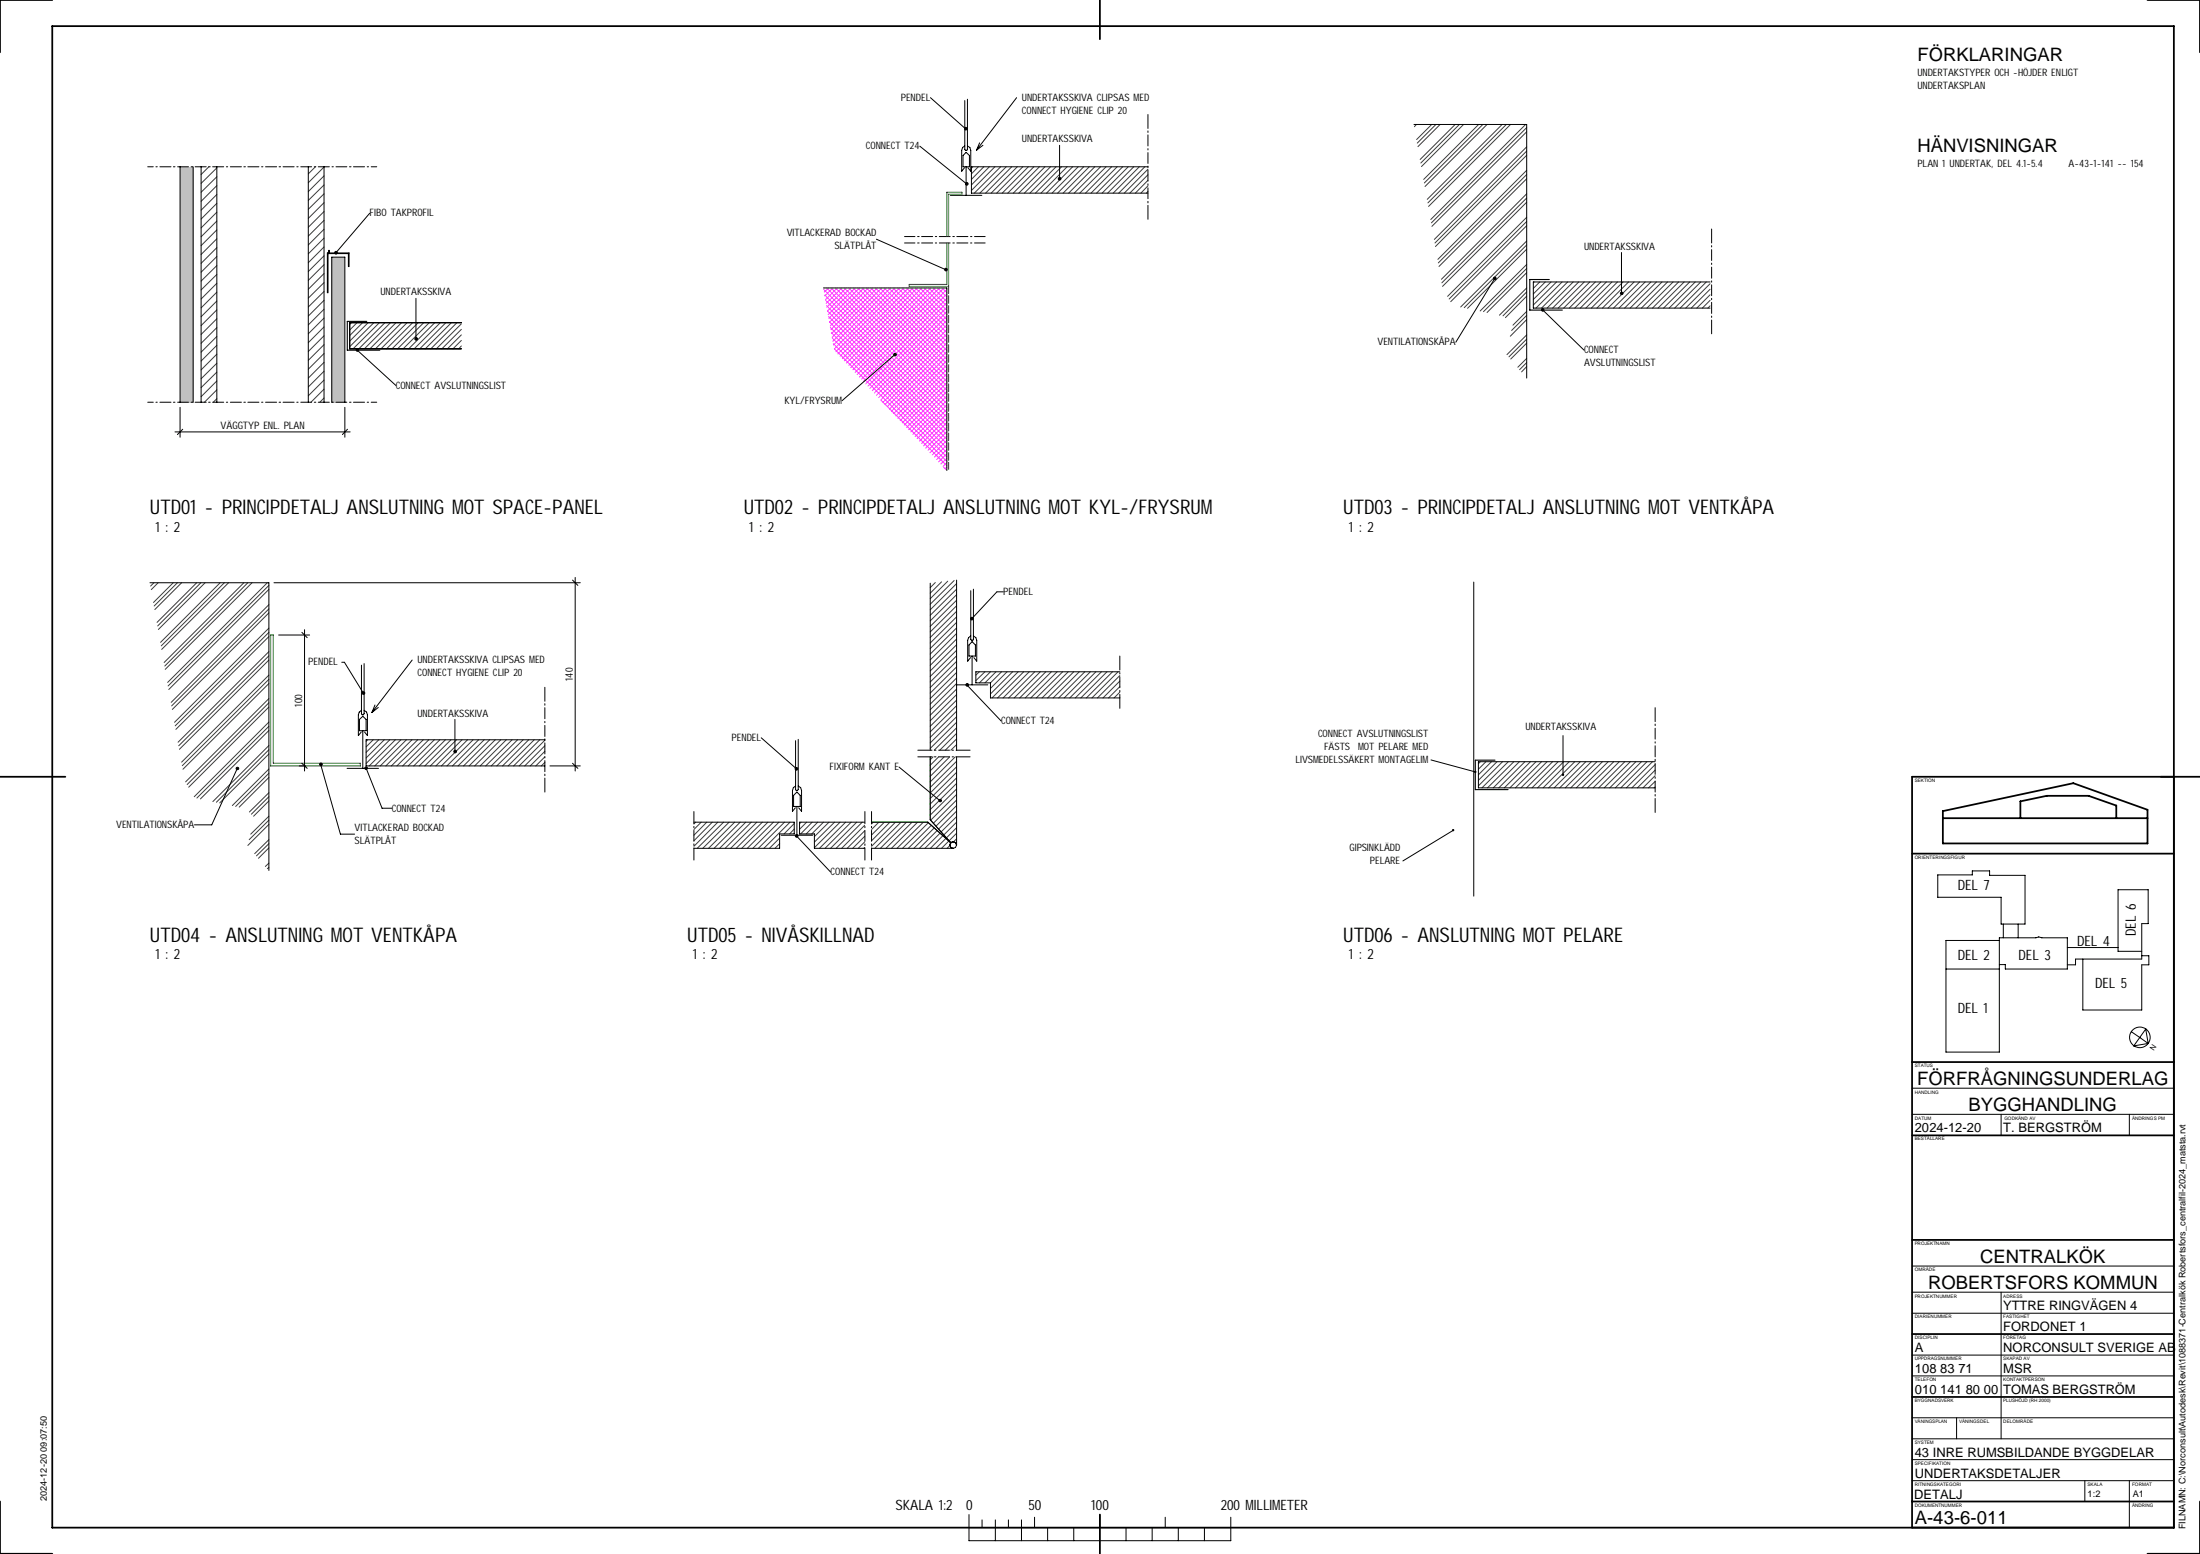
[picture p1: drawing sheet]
<svg xmlns="http://www.w3.org/2000/svg" width="841mm" height="594mm" viewBox="0 0 841 594" stroke-linecap="round" stroke-linejoin="round" font-family="sans-serif">
<g fill="#c0c0c0">
<path d="M68.8 63.8h5v90h-5z"/>
<path d="M126.8 98.3h5v55.5h-5z"/>
</g>
<g fill="none" stroke="#3b3b3b" stroke-width=".38">
<path d="M79.8 63.8l-2.9 2.9M82.9 64.2l-6 5.9M82.9 67.6l-6 5.9M82.9 71l-6 6M82.9 74.3l-6 6M82.9 77.7l-6 6M120.6 63.8l-2.7 2.7M123.9 67.2l-6 6M123.9 77.5l-6 6M123.9 63.8l-6 6M123.9 70.7l-6 5.9M123.9 74.1l-6 5.9"/>
<path d="M82.9 81.1l-6 6M82.9 84.5l-6 6M82.9 87.9l-6 6M82.9 91.3l-6 6M82.9 94.7l-6 6M82.9 98l-6 6.1M123.9 80.9l-6 6M123.9 84.2l-6 6.1M123.9 87.6l-6 6M123.9 91l-6 6M123.9 94.4l-6 6M123.9 97.8l-6 6"/>
<path d="M82.9 101.5l-6 5.9M82.9 104.9l-6 5.9M82.9 108.3l-6 6M82.9 111.7l-6 6M82.9 115.1l-6 6M82.9 118.4l-6 6.1M123.9 101.2l-6 6M123.9 104.6l-6 6M123.9 108l-6 6M123.9 111.4l-6 5.9M123.9 114.8l-6 6M123.9 118.2l-6 6"/>
<path d="M82.9 121.8l-6 6M82.9 125.2l-6 6M82.9 128.6l-6 6M82.9 132l-6 6M82.9 135.4l-6 6M82.9 138.9l-6 5.9M123.9 121.6l-6 6M123.9 125l-6 6M123.9 128.4l-6 6M123.9 131.7l-6 6.1M123.9 135.1l-6 6M123.9 138.5l-6 6"/>
<path d="M134.4 123.4l-.7 .6M136.5 123.4l-2.8 2.8M138.6 123.4l-4.9 4.9M140.7 123.4l-7 7M142.9 123.4l-9.2 9.1M145 123.4l-10 9.9M147.2 123.4l-10 9.9M149.3 123.4l-10 9.9M151.4 123.4l-10 9.9M153.5 123.4l-10 9.9M155.6 123.4l-10 9.9M157.7 123.4l-10 9.9"/>
<path d="M159.9 123.4l-10 9.9M162 123.4l-10 9.9M164.1 123.4l-10 9.9M166.2 123.4l-10 9.9M168.3 123.4l-10 9.9M170.4 123.4l-10 9.9M172.6 123.4l-10 9.9M174.7 123.4l-10 9.9M176.4 123.8l-9.6 9.5M176.4 125.9l-7.5 7.4M176.4 128l-5.4 5.3M176.4 130.1l-3.3 3.2"/>
<path d="M176.4 132.2l-1.1 1.1M82.9 142.2l-6 6M82.9 145.6l-6 6M82.9 149l-4.8 4.8M82.9 152.4l-1.4 1.4M123.9 148.8l-5 5M123.9 141.9l-6 6M123.9 145.3l-6 6M123.9 152.1l-1.6 1.7"/>
</g>
<path d="M140.2 122.9h-7.4v11h12.4" fill="none" stroke="#000" stroke-width=".42"/>
<g fill="none" stroke="#000" stroke-width=".38">
<path d="M56.5 63.8h2.1M59.6 63.8h.5M61.1 63.8h4.3M66.3 63.8h.6M67.9 63.8h4.2M68.8 63.8v90M73.1 63.8h.5M73.8 63.8v90M74.6 63.8h4.2M76.9 63.8v90M79.8 63.8h.5M81.3 63.8h4.2"/>
<path d="M82.9 63.8v90M86.5 63.8h.5M88.1 63.8h4.2M93.2 63.8h.6M94.7 63.8h4.3M100 63.8h.5M101.5 63.8h4.2M106.7 63.8h.6M108.2 63.8h4.2M113.5 63.8h.5M115 63.8h4.1M117.9 63.8v90"/>
<path d="M120.1 63.8h.6M121.7 63.8h4.2M123.9 63.8v90M126.9 63.8h.5M128.4 63.8h4.2M133.6 63.8h.6M135.1 63.8h4.3M140.4 63.8h.5M141.9 63.8h2.1M125.6 95.7v1h-.5v15.2M125.9 95.7v1h7.5v5.2M133.2 101.9v-5h-7.8v15"/>
<path d="M176.4 123.4h-42.7v10h42.7M56.5 153.8h2.1M59.6 153.8h.5M61.1 153.8h4.3M66.3 153.8h.6M67.9 153.8h4.2M73.1 153.8h.5M74.6 153.8h4.2M79.8 153.8h.5M81.3 153.8h4.2M86.5 153.8h.5M88.1 153.8h4.2"/>
<path d="M93.2 153.8h.6M94.7 153.8h4.3M100 153.8h.5M101.5 153.8h4.2M106.7 153.8h.6M108.2 153.8h4.2M113.5 153.8h.5M115 153.8h4.1M120.1 153.8h.6M121.7 153.8h4.2M126.8 153.8v-55.5h5v55.5M126.9 153.8h.5"/>
<path d="M128.4 153.8h4.2M133.6 153.8h.6M135.1 153.8h4.3M140.4 153.8h.5M141.9 153.8h2.1"/>
</g>
<path d="M314.9 110.1h47.1v69.6h-47.1z" fill="#fff"/>
<g fill="none" stroke="#ff3bff" stroke-width=".38">
<path d="M314.9 110.7l47 46.9M315 110.1l-.2 .1M315.3 112.8l46.6 46.6M315.6 114.8l46.3 46.3M316 116.8l45.9 46M316 110.1l45.9 45.9M316.4 119l45.5 45.5M316.7 110.1l-1.7 1.6M317.7 110.1l44.2 44.2M318.4 110.1l-3.1 3M319.4 110.1l42.5 42.5M320.1 110.1l-4.5 4.5"/>
<path d="M321.1 110.1l40.8 40.8M321.8 110.1l-6 5.9M322.7 110.1l39.2 39.1M323.5 110.1l-7.4 7.3M324.4 110.1l37.5 37.4M325.2 110.1l-8.9 8.8M326.1 110.1l35.8 35.7M326.9 110.1l-10.3 10.2M327.8 110.1l34.1 34M328.6 110.1l-11.8 11.7M329.5 110.1l32.4 32.3M330.3 110.1l-13.2 13.1"/>
<path d="M331.2 110.1l30.7 30.6M332 110.1l-14.7 14.5M332.9 110.1l29 28.9M333.7 110.1l-16.1 16M334.6 110.1l27.3 27.2M335.4 110.1l-17.6 17.4M336.3 110.1l25.6 25.5M337.1 110.1l-19 18.8M338 110.1l23.9 23.8M338.8 110.1l-20.5 20.4M339.7 110.1l22.2 22.1M340.4 110.1l-21.8 21.8"/>
<path d="M341.4 110.1l20.5 20.5M342.1 110.1l-23.2 23.2 43 43.1M343.2 110.1l18.7 18.8M343.8 110.1l-24.3 24.4M344.8 110.1l17.1 17.1M345.5 110.1l-25.2 25.2M346.5 110.1l15.4 15.4M347.3 110.1l-26.2 26M348.2 110.1l13.7 13.7M349 110.1l-27 27M349.9 110.1l12 12M350.7 110.1l-28 27.8"/>
<path d="M351.6 110.1l10.3 10.2M352.4 110.1l-28.8 28.7M353.3 110.1l8.6 8.5M354.1 110.1l-29.7 29.6M355 110.1l6.9 6.8M355.8 110.1l-30.6 30.4M356.7 110.1l5.2 5.1M357.5 110.1l-31.4 31.3M358.4 110.1l3.5 3.4M359.2 110.1l-32.3 32.2M360.1 110.1l1.8 1.7M360.8 110.1l-33.1 33.1"/>
<path d="M361.8 110.1l.1 .1M361.9 110.7l-33.4 33.4M361.9 112.4l-32.5 32.5M361.9 114l-31.8 31.8M361.9 115.7l-30.9 31M361.9 117.4l-30.1 30.2M361.9 119.1l-29.3 29.3M316.7 121l45.2 45.2M317.1 123l44.8 44.9M317.4 125.1l44.5 44.5M317.8 127.2l44.1 44.1M318.2 129.2l43.7 43.8"/>
<path d="M318.5 131.3l43.4 43.4M361.9 120.8l-28.5 28.6M361.9 122.5l-27.6 27.7M361.9 124.2l-26.9 26.9M361.9 126l-26 26M361.9 127.7l-25.2 25.1M361.9 129.4l-24.3 24.4M361.9 131.1l-23.6 23.5M361.9 132.8l-22.7 22.6M361.9 134.5l-21.9 21.9M361.9 136.1l-21.1 21.1M361.9 137.8l-20.3 20.3"/>
<path d="M361.9 139.5l-19.4 19.5M336.8 153l25.1 25.1M361.9 141.2l-18.7 18.7M361.9 142.9l-17.8 17.9M361.9 144.6l-17 17M361.9 146.3l-16.2 16.2M361.9 148l-15.4 15.4M361.9 149.7l-14.5 14.6M361.9 151.4l-13.8 13.7M361.9 153.1l-12.9 12.9M361.9 154.8l-12.1 12.1M361.9 156.5l-11.3 11.2"/>
<path d="M361.9 158.2l-10.4 10.5M361.9 159.9l-9.6 9.6M360.8 178.6l1.1 1.1M361.9 161.5l-8.8 8.9M361.9 163.3l-8 8M361.9 165l-7.1 7.1M361.9 166.7l-6.4 6.4M361.9 168.4l-5.5 5.5M361.9 170.1l-4.7 4.7M361.9 171.8l-3.8 3.9M361.9 173.5l-3.1 3M361.9 175.2l-2.2 2.2"/>
<path d="M361.9 176.9l-1.4 1.4M361.9 178.6l-.6 .6"/>
</g>
<g fill="none" stroke="#3b3b3b" stroke-width=".38">
<path d="M371.9 63.8l-.6 .5M374 63.8l-2.7 2.7M376.1 63.8l-4.8 4.8M378.2 63.8l-6.9 6.9M380.3 63.8l-9 9M382.5 63.8l-10.1 10M384.6 63.8l-10 10M386.8 63.8l-10 10M388.9 63.8l-10 10M391 63.8l-10 10M393.1 63.8l-10 10M395.2 63.8l-10 10"/>
<path d="M397.3 63.8l-9.9 10M399.5 63.8l-10 10M401.6 63.8l-10 10M403.7 63.8l-10 10M405.8 63.8l-10 10M407.9 63.8l-10 10M410 63.8l-9.9 10M412.2 63.8l-10 10M414.3 63.8l-10 10M416.4 63.8l-10 10M418.5 63.8l-10 10M420.7 63.8l-10.1 10"/>
<path d="M422.8 63.8l-10 10M424.9 63.8l-9.9 10M427.1 63.8l-10 10M429.2 63.8l-10 10M431.3 63.8l-10 10M433.4 63.8l-10 10M435.5 63.8l-10 10M437.6 63.8l-9.9 10M438.8 64.7l-9 9.1M438.8 66.8l-6.9 7M438.8 68.9l-4.8 4.9M438.8 71l-2.7 2.8"/>
<path d="M438.8 73.2l-.6 .6M357.5 222.7l-1.9 1.9M359.9 222.4l-4.3 4.3M362.3 222.2l-6.7 6.7M364.7 221.9l-9.1 9.1M365.7 223.1l-10.1 10M365.7 225.2l-10.1 10M365.7 227.3l-10.1 10M365.7 229.4l-10.1 10M365.7 231.6l-10.1 10M365.7 233.7l-10.1 10M365.7 235.8l-10.1 10"/>
<path d="M365.7 237.9l-10.1 10M365.7 242.1l-10.1 10.1M365.7 244.3l-10.1 10M365.7 240l-10.1 10M365.7 246.5l-10.1 10M365.7 248.6l-10.1 10M365.7 250.7l-10.1 10M365.7 252.8l-10.1 10M365.7 254.9l-10.1 10M365.7 257l-10.1 10M365.7 259.2l-10.1 10M374.4 256.8l-1.4 1.3"/>
<path d="M376.5 256.8l-3.5 3.4M378.6 256.8l-4.2 4.2M380.7 256.8l-4.2 4.2M382.9 256.8l-4.3 4.2M385 256.8l-6.4 6.3M387.1 256.8l-8.5 8.5M389.2 256.8l-10 10M391.3 256.8l-10 10M393.4 256.8l-9.9 10M395.6 256.8l-10 10M397.7 256.8l-10 10M399.8 256.8l-10 10"/>
<path d="M401.9 256.8l-10 10M404.1 256.8l-10.1 10M406.2 256.8l-10 10M408.3 256.8l-9.9 10M410.5 256.8l-10 10M412.6 256.8l-10 10M414.7 256.8l-10 10M416.8 256.8l-10 10M418.9 256.8l-10 10M421 256.8l-9.9 10M423.2 256.8l-10 10M425.3 256.8l-10 10"/>
<path d="M427.4 256.8l-10 10M428.1 258.2l-8.6 8.6M365.7 278.2l-8.6 8.6M365.7 261.3l-10.1 10M365.7 263.4l-10.1 10M365.7 265.5l-10.1 10M365.7 267.6l-10.1 10M365.7 269.7l-10.1 10M365.7 271.9l-10.1 10M365.7 274l-10.1 10M365.7 276.1l-10.1 10M428.1 260.4l-6.5 6.4"/>
<path d="M428.1 262.5l-4.3 4.3M428.1 264.6l-2.2 2.2M428.1 266.7l-.1 .1M356.7 289.3l-1.1 1.1M358.8 289.3l-3.2 3.2M360.9 289.3l-5.3 5.3M363.1 289.3l-7.5 7.5M365.2 289.3l-9.6 9.6M365.6 286.8h.1M365.7 280.3l-6.5 6.5M365.7 282.4l-4.3 4.4M365.7 291l-10.1 10"/>
<path d="M365.7 293.1l-10.1 10M365.7 295.2l-10.1 10M365.7 297.3l-10.1 10M365.7 299.5l-10.1 10M365.7 284.6l-2.2 2.2M265.9 314.3l-.6 .7M268.1 314.3l-2.8 2.8M270.2 314.3l-4.9 5M272.3 314.3l-7 7.1M274.4 314.3l-9.1 9.2M276.6 314.3l-10.1 10M278.7 314.3l-10.1 10"/>
<path d="M280.8 314.3l-10 10M283 314.3l-10 10M285.1 314.3l-10 10M287.2 314.3l-10 10M289.3 314.3l-10 10M291.4 314.3l-10 10M293.5 314.3l-10 10M295.7 314.3l-10 10M297.8 314.3l-10 10M299.9 314.3l-10 10M302 314.3l-10 10M303.6 314.8l-3.9 4"/>
<path d="M303.6 316.9l-1.8 1.9M306.2 314.3l-.6 .6M308.4 314.3l-2.8 2.7M310.5 314.3l-4.4 4.5M312.6 314.3l-4.4 4.5M314.8 314.3l-4.5 4.5M316.9 314.3l-5.6 5.5M319 314.3l-7.7 7.6M321.1 314.3l-9.8 9.7M323.3 314.3l-10 10M325.4 314.3l-10 10M327.5 314.3l-10 10"/>
<path d="M329.6 314.3l-10 10M330.5 315.5l-8.8 8.8M330.5 319.7l-4.5 4.6M330.5 317.6l-6.7 6.7M333.8 314.3l-.6 .7M336 314.3l-2.8 2.8M338.1 314.3l-4.9 4.9M340.2 314.3l-7 7.1M342.3 314.3l-9.1 9.2M344.4 314.3l-10 10M346.5 314.3l-10 10M348.7 314.3l-10 10"/>
<path d="M350.8 314.3l-10 10M353 314.3l-10.1 10M354.9 314.5l-9.9 9.8M356 315.5l-8.8 8.8M357.1 316.5l-7.8 7.8M358.2 317.5l-6.7 6.8M359.3 318.5l-5.7 5.8M360.4 319.4l-4.7 4.9M365.7 307.9l-7.9 7.9M365.7 310l-6.9 6.9M365.7 314.3l-4.9 4.9M365.7 316.4l-3.9 3.9"/>
<path d="M365.7 305.8l-8.9 8.9M365.7 318.5l-2.9 2.9M365.7 301.6l-10.1 10M365.7 303.7l-9.9 9.8M365.7 312.2l-6 5.8M298 320.4l-3.9 3.9M298 322.5l-1.8 1.8M330.5 321.8l-2.4 2.5M330.5 323.9l-.3 .4M361.6 320.5l-3.8 3.8M362.7 321.5l-2.8 2.8M363.1 323.2l-1.1 1.1"/>
<path d="M365.6 322.8h.1M365.7 320.6l-1.2 1.2"/>
</g>
<g fill="none" stroke="#000" stroke-width=".38">
<path d="M369.8 37.9v19.2l-.2 .4h-.5l-.3-.4v-18.7M368.8 55.8l-.8 .6-.4 1.1v7.9l1.1-1.3M369.3 58.3l1.3 1.1v4.4h-2.5v-4.4zM369.8 55.8l1 .6 .3 1.1v7.9l-1.1-1.3M438.8 43.8v5.3M438.8 50v.6M438.8 51.6v4.2M438.8 56.8v.5M438.8 58.3v4.2M363.3 74.7h12M369.3 63.8v10.9M438.8 63.8h-67.5v10h67.5"/>
<path d="M438.8 63.5v.6M438.8 65v4.3M438.8 70.3v.5M438.8 71.8v4.1M438.8 77v.6M438.8 78.5v5.3M345.8 90.4h4M345.8 92.9h4M350.8 90.4h.6M350.8 92.9h.6M352.3 90.4h4.2M352.3 92.9h4.2"/>
<path d="M357.5 90.4h.6M357.5 92.9h.6M359.1 90.4h4.1M359.1 92.9h4.1M364.2 90.4h.6M364.2 92.9h.6M365.8 90.4h4.2M365.8 92.9h4.2M371 90.4h.5M371 92.9h.5M372.5 90.4h4.1M372.5 92.9h4.1"/>
<path d="M314.8 110.1h47.1v69.7M355.6 222.9v63.9M365.7 221.7v65.1M372.1 225.2v19.1l-.2 .5h-.6l-.2-.5v-18.5M371.1 243.1l-.9 .7-.3 1v7.9l1.1-1.3M371.6 250.8v11M371.6 245.3l1.3 1.2v4.3h-2.5v-4.3zM372.1 243.1l.9 .7 .4 1v7.9l-1.1-1.3M428.1 256.8h-55.1v4.2h5.6v5.8h49.5M428.1 250.8v5.3M428.1 257.1v.5M428.1 258.7v4.2"/>
<path d="M365.7 261.8h11.9M428.1 263.9v.5M428.1 265.4v5.4M305.1 282.6v19.2l-.2 .4h-.5l-.3-.4v-18.7M350.9 286.8h5.4M350.9 289.3h5.4M355.6 289.3v24.1l7.9 8.8M357.2 286.8h.6M357.2 289.3h.6M358.8 286.8h4.2M358.8 289.3h4.2M364 286.8h.5"/>
<path d="M364 289.3h.5M365.5 286.8h5.3M365.5 289.3h5.3M365.7 289.3v33.7M265.3 314.3h38.3v4.5h-5.6v5.5h-32.7M265.3 310.2v4.7M265.3 315.9v.5M265.3 317.4v4.2M298.6 319.3h12M303.4 304l1.2-1.2 1.3 1.2v4.3h-2.5zM304.1 300.5l-.8 .6-.4 1.1v7.9l1.1-1.3M304.6 308.3v11"/>
<path d="M305.1 300.5l1 .6 .3 1.1v7.9l-1.1-1.3M330.5 314.3h-24.9v4.5h5.7v5.5h19.2M330.6 310.2v4.7M330.6 315.9v.5M330.6 317.4v4.2M333.2 310.2v4.7M333.2 315.9v.5M333.2 317.4v4.2M333.2 314.3h21.5l8.8 7.9M265.3 322.6v.6M265.3 324.1v4.7M330.6 322.6v.6"/>
<path d="M330.6 324.1v4.7M333.2 322.6v.6M333.2 324.1v4.7M333.2 324.3h31.2M363.5 323.9l.6 .4M363.5 322.2l-.4 .5 .4 1.2M363.5 322.2a1.29 1.29 0 0 1 1.3-.3 1.29 1.29 0 0 1 .9 1.1M363.5 322.2l.9-.4 .9 .4 .4 .8M363.5 322.2l-.4 .8 .4 .9M363.5 323.9l.9 .4M365.7 323l-.4 .9-.9 .4"/>
</g>
<path d="M362 90.4v-16.9h5.7v.8h-5.1v16.1M362.6 92.9v16.6h-15v-.8h14.3v-15.8M355.6 289.3v24.1M333.2 314.3h21.5" fill="none" stroke="#00a600" stroke-width=".38"/>
<g fill="none" stroke="#009500" stroke-width=".38">
<path d="M362.6 109.5v2.8M362.6 112.9v3.1M362.6 116.8v2.9M362.6 120.5v2.9M362.6 124.2v3.1M362.6 128v3M362.6 131.7v3M362.6 135.5v3M362.6 139.3v2.9M362.6 143v3M362.6 146.7v3.1M362.6 150.5v3"/>
<path d="M362.6 154.3v2.9M362.6 158v3M362.6 161.7v3.1M362.6 165.5v3M362.6 169.2v3M362.6 173v3M362.6 176.7v2.8"/>
</g>
<path d="M57.4 222.8h45.4v109.8h-45.4z" fill="#fff"/>
<g fill="none" stroke="#3b3b3b" stroke-width=".38">
<path d="M58.8 222.8l-1.2 1.2M60.5 222.8l-2.7 2.6M66.2 222.8l-7.5 7.5M67.8 222.8l-8.9 8.8M69.4 222.8l-10.2 10.2M75.2 222.8l-15.2 15.1M76.8 222.8l-16.5 16.5M78.4 222.8l-17.9 17.8M84.2 222.8l-22.8 22.7M85.8 222.8l-24.2 24.1M87.4 222.8l-25.6 25.4M93.2 222.8l-30.5 30.4"/>
<path d="M94.7 222.8l-31.7 31.8M96.4 222.8l-33.2 33.1M102.2 222.8l-38.1 38.1M102.8 223.8l-38.5 38.4M102.8 232.7l-37.2 37.1M102.8 225.3l-38.3 38.3M102.8 234.3l-36.9 36.9M102.8 231.1l-37.4 37.4M102.8 241.7l-35.8 35.8M102.8 250.7l-34.5 34.4M102.8 259.7l-33.1 33M102.8 243.3l-35.6 35.5"/>
<path d="M102.8 252.3l-34.2 34.1M102.8 240.1l-36.1 36M102.8 249.1l-34.7 34.6M102.8 258.1l-33.4 33.2M102.8 268.6l-31.3 31.3M102.8 277.6l-27.5 27.5M102.8 261.3l-32.9 32.7M102.8 270.3l-30.7 30.6M102.8 279.2l-26.2 26.2M102.8 267l-31.8 31.9M102.8 276l-28.5 28.5M102.8 286.6l-20.1 20.1"/>
<path d="M102.8 295.6l-12.7 12.7M102.8 288.2l-18.8 18.7M102.8 297.2l-11.4 11.3M102.8 285l-21.4 21.4M102.8 294l-14 13.9M140.5 282.8l-.5 .6M142.7 282.8l-2.7 2.7M144.8 282.8l-4.8 4.8M146.9 282.8l-6.9 6.9M149 282.8l-9 9M151.1 282.8l-10 10M153.2 282.8l-9.9 10"/>
<path d="M155.4 282.8l-10 10M157.5 282.8l-10 10M159.7 282.8l-10.1 10M161.8 282.8l-10.1 10M163.9 282.8l-10 10M166 282.8l-10 10M168.1 282.8l-9.9 10M170.3 282.8l-10 10M172.4 282.8l-10 10M174.5 282.8l-10 10M176.6 282.8l-10 10M178.7 282.8l-10 10"/>
<path d="M180.8 282.8l-9.9 10M183 282.8l-10 10M185.1 282.8l-10 10M187.2 282.8l-10 10M189.3 282.8l-10 10M191.4 282.8l-10 10M193.5 282.8l-9.9 10M195.7 282.8l-10 10M197.9 282.8l-10.1 10M200 282.8l-10.1 10M202.1 282.8l-10 10M204.2 282.8l-10 10"/>
<path d="M206.3 282.8l-10 10M208.3 283l-9.8 9.8M208.3 285.1l-7.7 7.7M208.3 287.2l-5.6 5.6M208.3 289.3l-3.5 3.5M208.3 291.4l-1.4 1.4M102.8 304.5l-6.7 6.7M102.8 313.5l-7.5 7.5M102.8 306.2l-5.9 5.8M102.8 315.1l-8.1 8.1M102.8 303l-7.5 7.4M102.8 312l-7 6.9"/>
<path d="M102.8 322.5l-4.8 4.7M102.8 331.6l-.6 .5M102.8 324.1l-4 4M102.8 321l-5.4 5.3M102.8 329.9l-1.4 1.3"/>
</g>
<g fill="none" stroke="#000" stroke-width=".38">
<path d="M57.3 222.8h45.5v109.9M139.2 253.7v19.1l-.3 .4h-.5l-.2-.4v-18.5M137.4 275l1.3-1.2 1.3 1.2v4.3h-2.6zM138.2 271.5l-.9 .7-.3 1v8l1.1-1.4M138.7 279.3v14.4M139.2 271.5l.9 .7 .4 1v8l-1.1-1.4M208.3 262.7v5.4M208.3 269v.6M208.3 270.5v4.2M208.3 275.8v.5M208.3 277.3v4.2M132.7 293.7h12"/>
<path d="M208.3 282.8h-68.3v10h68.3M208.3 282.4v.6M208.3 284v4.2M208.3 289.2v.5M208.3 290.7v4.3M208.3 295.9v.6M208.3 297.4v5.4"/>
</g>
<path d="M103.5 242.7h1v49.1h33.3v1h-34.3z" fill="none" stroke="#00a600" stroke-width=".38"/>
<path d="M540.6 47.6h43v96.8h-43z" fill="#fff"/>
<g fill="none" stroke="#3b3b3b" stroke-width=".38">
<path d="M541.4 47.6l-.7 .8M547.3 47.6l-5.8 5.7M548.9 47.6l-7.1 7.1M550.5 47.6l-8.5 8.4M556.3 47.6l-13.4 13.4M557.9 47.6l-14.8 14.7M559.5 47.6l-16.1 16.1M565.2 47.6l-21 21M566.8 47.6l-22.3 22.3M568.5 47.6l-23.8 23.7M574.2 47.6l-28.6 28.6M575.8 47.6l-30 30"/>
<path d="M577.4 47.6l-31.3 31.3M583.2 47.6l-36.3 36.3M583.6 48.8l-36.4 36.4M583.6 57.7l-35 35.2M583.6 50.4l-36.2 36.1M583.6 59.4l-34.9 34.8M583.6 56.1l-35.3 35.4M583.6 66.7l-33.8 33.8M583.6 75.7l-32.4 32.4M583.6 68.3l-33.5 33.6M583.6 77.3l-32.2 32.2M583.6 65.1l-33.9 34"/>
<path d="M583.6 74.1l-32.6 32.7M583.6 84.7l-29.6 29.6M583.6 93.6l-23.9 24M583.6 86.3l-29 29M583.6 95.3l-22.6 22.6M583.6 83.1l-30.2 30.2M583.6 92.1l-25.2 25.2M583.6 102.6l-16.5 16.5M583.6 111.6l-9.1 9.1M583.6 104.2l-15.1 15.3M583.6 113.2l-8.1 8.2M583.6 101.1l-17.8 17.8"/>
<path d="M583.6 110.1l-10.4 10.4M583.6 119l-5.2 5.3M586.5 107.8l-.4 .2M588.6 107.8l-2.5 2.4M590.7 107.8l-4.6 4.6M592.9 107.8l-6.8 6.7M595 107.8l-8.9 8.8M597.2 107.8l-10 10M599.3 107.8l-10 10M601.4 107.8l-10 10M603.5 107.8l-10 10M605.6 107.8l-10 10"/>
<path d="M607.7 107.8l-10 10M609.9 107.8l-10 10M612 107.8l-10 10M614.1 107.8l-10 10M616.2 107.8l-10 10M618.3 107.8l-10 10M620.4 107.8l-10 10M622.6 107.8l-10 10M624.7 107.8l-10 10M626.8 107.8l-10 10M628.9 107.8l-10 10M631.1 107.8l-10.1 10"/>
<path d="M633.2 107.8l-10.1 10M635.3 107.8l-10 10M637.5 107.8l-10 10M639.6 107.8l-10 10M641.7 107.8l-10 10M643.8 107.8l-10 10M645.9 107.8l-10 10M648 107.8l-10 10M650.2 107.8l-10 10M652.3 107.8l-10 10M653.7 108.5l-9.3 9.3M653.7 110.6l-7.2 7.2"/>
<path d="M653.7 112.7l-5.1 5.1M653.7 114.8l-3 3M653.7 116.9l-.8 .9M583.6 120.6l-5.7 5.7M583.6 129.6l-6.8 6.8M583.6 138.6l-2.7 2.7M583.6 122.2l-6.3 6.3M583.6 131.1l-6.1 6.1M583.6 128l-7.5 7.6M583.6 137l-3.4 3.4M583.6 140.1l-1.9 2.1M565.9 291.2l-.8 .7"/>
<path d="M568 291.2l-2.9 2.8M570.1 291.2l-5 5M572.3 291.2l-7.2 7.1M574.4 291.2l-9.3 9.2M576.6 291.2l-10.1 10M578.7 291.2l-10.1 10M580.8 291.2l-10 10M582.9 291.2l-10 10M585 291.2l-9.9 10M587.2 291.2l-10 10M589.3 291.2l-10 10M591.4 291.2l-10 10"/>
<path d="M593.5 291.2l-10 10M595.6 291.2l-10 10M597.7 291.2l-9.9 10M599.9 291.2l-10 10M602 291.2l-10 10M604.1 291.2l-10 10M606.2 291.2l-10 10M608.3 291.2l-10 10M610.4 291.2l-9.9 10M612.6 291.2l-10 10M614.8 291.2l-10.1 10M616.9 291.2l-10.1 10"/>
<path d="M619 291.2l-10 10M621.1 291.2l-10 10M623.2 291.2l-10 10M625.3 291.2l-9.9 10M627.5 291.2l-10 10M629.6 291.2l-10 10M631.7 291.2l-10 10M632.7 292.3l-8.9 8.9M632.7 294.4l-6.8 6.8M632.7 296.5l-4.6 4.7M632.7 298.7l-2.5 2.5M632.7 300.8l-.4 .4"/>
</g>
<g fill="none" stroke="#000" stroke-width=".38">
<path d="M355.7 37.3l13.4 12M388.6 37.3l-15.3 20.1M351.6 55.9l17.9 14.4M374.5 54.6l-1.2 2.8M375.8 55.5l-2.5 1.9M405 55.5v12.9M540.5 47.6h43.1v96.9M141.3 81.5l-12.9 15.2M335 91.4l26.6 11.7M619.8 96.5v15.7M654.3 87.5v5.4M654.3 93.9v.5"/>
<path d="M654.3 95.4v4.2M159 114v15.5M571.4 106.4l-14.9 24.4M589.7 118.4l15.8 15.5M653.7 107.8h-67.6v10h67.6M654.3 100.6v.5M654.3 102.1v4.2M654.3 107.4v.5M654.3 108.9v4.1M654.3 114v.6M654.3 115.6v4.2M136.6 133.9l14.7 13.4"/>
<path d="M342.1 135.6l-20.2 17.6M654.3 120.8v.5M654.3 122.3v5.3M68.8 155.7v11.4M131.8 155.7v11.4M66.9 165.1h67M69.8 164.1l-2 2M132.8 164.1l-1.9 2M104.7 222.8h117.1M218.9 221.7l2 2.1M219.9 220.7v74M383.5 226.2h-2.4l-9.7 10.4"/>
<path d="M563.4 222.5v120.1M106.5 242.7h11.9M115.4 241.7l2 2.1M116.4 240.7v54M130.6 253.2h1.1l7.2 11.8M157.6 252.3l-15.4 20.1M143.3 269.5l-1.1 2.9M144.6 270.4l-2.4 2M173.9 275v12.4M369.7 261.9l13 13.7M632.7 270.5v5.3M632.7 276.8v.6"/>
<path d="M632.7 278.4v4.1M90.7 293.8l-9.8 21.5h-6.6M114.4 292.8h2.6M115.4 291.8l2 1.9M122.6 292.3l7.5 26.6h5.5M140 293.6l6 15.3h3.8M210.2 292.8h11.6M218.9 291.8l2 1.9M291 282l13.5 11.9M343.7 293.2l15.6 12.9M547 290.5l17 4.6M597.5 281.2v15"/>
<path d="M632.7 291.2h-67.5v10h67.5M632.7 283.5v.6M632.7 285.1v4.2M632.7 290.2v.6M632.7 291.8v4.2M632.7 297v.5M632.7 298.5v4.3M304.5 319.6l13 13.7M555.5 317.4l-19.2 11.7M632.7 303.7v.6M632.7 305.2v5.4M740.7 334.4h13.3v-1.5h6.6v1.7h13.5v18.6h-9.1v-10.2h-24.3z"/>
<path d="M764.3 359.5h-20.4v42.7h20.4v-43.7h14l1.1-.4 1.1 .4h9.8v11.9h-23.7v-1.7h-2.3M765.8 353.2v5.3M771.5 353.2v5.3M743.9 370.4h20.4M790.3 362.2h19.4M818.7 363.6h-9v-23.5h11.5v13h-2.5v13.5h-25.3v2.2h-3.1M818.7 365.3h2.7v3.5h-2.7v17.3h-22.5v-19.5M814.7 394.4l6.5 4.5M820.3 393.4l-4.6 6.4 5.5-.9M820.3 393.4l.9 5.5M730.9 416h100.1M730.9 426h100.1"/>
<path d="M765 426v8M814 426v8M730.9 493.9h100.1M730.9 484h100.1M765 493.9v56.1M730.9 518h100.1M730.9 502h100.1M730.9 525.9h100.1M730.9 558h100.1M730.9 550h100.1M730.9 542h100.1M747.9 542v8"/>
<path d="M730.9 566h100.1M797 566v8M814 566v17.9M370.4 583.9v5h100.1v-5M380.5 583.9v5M390.5 583.9v5M400.5 583.9v5M410.5 583.9v5M430.4 583.9v5M440.4 583.9v5M450.4 583.9v5M460.4 583.9v5"/>
<circle cx="818" cy="396.5" r="3.9"/>
</g>
<path d="M592.2 106.8h-7.4v11.7h12.4M571.5 290.6h-7.5v11.2h12.5" fill="none" stroke="#000" stroke-width=".42"/>
<g fill="#000" stroke="#000" stroke-width=".38">
<circle cx="369.2" cy="49.2" r=".49"/>
<circle cx="369.6" cy="70.3" r=".51"/>
<circle cx="405" cy="68.3" r=".51"/>
<circle cx="128.4" cy="96.6" r=".51"/>
<circle cx="361.6" cy="103" r=".51"/>
<circle cx="571.4" cy="106.4" r=".51"/>
<circle cx="589.7" cy="118.4" r=".49"/>
<circle cx="619.9" cy="112.1" r=".49"/>
<circle cx="136.6" cy="133.8" r=".49"/>
<circle cx="159.1" cy="129.5" r=".51"/>
<circle cx="342.1" cy="135.6" r=".51"/>
<circle cx="371.5" cy="236.5" r=".49"/>
<circle cx="138.9" cy="264.9" r=".51"/>
<circle cx="369.7" cy="261.8" r=".51"/>
<circle cx="90.8" cy="293.8" r=".49"/>
<circle cx="122.7" cy="292.2" r=".51"/>
<circle cx="140" cy="293.6" r=".51"/>
<circle cx="174" cy="287.3" r=".51"/>
<circle cx="304.5" cy="293.9" r=".51"/>
<circle cx="564" cy="295.1" r=".25"/>
<circle cx="597.5" cy="296.2" r=".25"/>
<circle cx="304.5" cy="319.5" r=".51"/>
<circle cx="359.4" cy="306" r=".49"/>
<circle cx="555.5" cy="317.3" r=".25"/>
</g>
<g fill="none" stroke="#000" stroke-width=".68">
<path d="M20 0h-20v20M420.5 0v15M820.9 0h20.1v20M20 10h811v573.9h-811zM0 296.9h25M841 296.9h-110.1v287M742.7 310l49.9-10.6 28.3 10.1v12.9h-78.2zM742.7 312.8h78.2M772.3 312.8v-6.5l10.1-2.1h16l10.6 3.7v4.9M730.9 326.3h100.1M730.9 406h100.1M730.9 434h100.1"/>
<path d="M730.9 474h100.1M730.9 509.9h100.1M730.9 534h100.1M0 574v19.9h20M420.5 579v14.9M730.9 574h100.1M841 574v19.9h-20.1"/>
</g>
<g fill="#fff">
<path d="M800.9 372.4h12.2v6.7h-12.2z"/>
<path d="M771.7 361.7h12.2v6.8h-12.2z"/>
</g>
<path d="M370.4 579v4.9h100.1v-3.9M395.5 580v3.9M420.5 579v4.9M445.4 580v3.9M375.4 581v2.9M380.5 581v2.9M385.5 581v2.9M390.5 581v2.9" fill="none" stroke="#000" stroke-width=".38"/>
<g font-size="7.7">
<text x="57.3" y="196.6">UTD01 - PRINCIPDETALJ ANSLUTNING MOT SPACE-PANEL</text>
<text x="284.3" y="196.6">UTD02 - PRINCIPDETALJ ANSLUTNING MOT KYL-/FRYSRUM</text>
<text x="513.5" y="196.6">UTD03 - PRINCIPDETALJ ANSLUTNING MOT VENTKÅPA</text>
<text x="57.3" y="359.9">UTD04 - ANSLUTNING MOT VENTKÅPA</text>
<text x="262.7" y="359.9">UTD05 - NIVÅSKILLNAD</text>
<text x="513.5" y="359.9">UTD06 - ANSLUTNING MOT PELARE</text>
</g>
<g font-size="7.1">
<text x="733" y="23.3">FÖRKLARINGAR</text>
<text x="733" y="57.9">HÄNVISNINGAR</text>
<text x="732.9" y="414.9">FÖRFRÅGNINGSUNDERLAG</text>
<text x="752.5" y="424.9">BYGGHANDLING</text>
<text x="757" y="482.9">CENTRALKÖK</text>
<text x="737" y="492.8">ROBERTSFORS KOMMUN</text>
<text x="731.9" y="582.6">A-43-6-011</text>
</g>
<g font-size="5.5">
<text x="59.4" y="203.4">1 : 2</text>
<text x="286.4" y="203.4">1 : 2</text>
<text x="515.6" y="203.4">1 : 2</text>
<text x="748.4" y="340.3">DEL 7</text>
<text x="816.4" y="357.9" transform="rotate(-90 816.4 357.9)">DEL 6</text>
<text x="794" y="361.5">DEL 4</text>
<text x="59.4" y="366.7">1 : 2</text>
<text x="264.8" y="366.7">1 : 2</text>
<text x="515.6" y="366.7">1 : 2</text>
<text x="748.4" y="366.9">DEL 2</text>
<text x="771.7" y="366.9">DEL 3</text>
<text x="800.9" y="377.6">DEL 5</text>
<text x="748.4" y="387.1">DEL 1</text>
<text x="342.3" y="577.2">SKALA 1:2</text>
<text x="369.3" y="577.1">0</text>
<text x="393.1" y="577.1">50</text>
<text x="417.2" y="577.1">100</text>
<text x="466.7" y="577.2">200 MILLIMETER</text>
</g>
<g font-size="5">
<text x="731.9" y="432.9">2024-12-20</text>
<text x="765.8" y="432.9">T. BERGSTRÖM</text>
<text x="765.8" y="500.9">YTTRE RINGVÄGEN 4</text>
<text x="765.8" y="508.9">FORDONET 1</text>
<text x="731.9" y="516.9">A</text>
<text x="765.8" y="516.9">NORCONSULT SVERIGE AB</text>
<text x="731.9" y="524.9">108 83 71</text>
<text x="765.8" y="524.9">MSR</text>
<text x="731.9" y="532.9">010 141 80 00</text>
<text x="765.8" y="532.9">TOMAS BERGSTRÖM</text>
<text x="731.9" y="556.9">43 INRE RUMSBILDANDE BYGGDELAR</text>
<text x="731.9" y="564.9">UNDERTAKSDETALJER</text>
<text x="731.8" y="572.9">DETALJ</text>
</g>
<g font-size="3.9">
<text x="733" y="29">UNDERTAKSTYPER OCH -HÖJDER ENLIGT</text>
<text x="733" y="34">UNDERTAKSPLAN</text>
<text x="344.3" y="38.6">PENDEL</text>
<text x="390.7" y="38.6">UNDERTAKSSKIVA CLIPSAS MED</text>
<text x="390.7" y="43.5">CONNECT HYGIENE CLIP 20</text>
<text x="331" y="57.1">CONNECT T24</text>
<text x="390.7" y="54.4">UNDERTAKSSKIVA</text>
<text x="733" y="63.7">PLAN 1 UNDERTAK, DEL 4.1-5.4</text>
<text x="790.8" y="63.7">A-43-1-141 -- 154</text>
<text x="141.3" y="82.7">FIBO TAKPROFIL</text>
<text x="300.7" y="90.3">VITLACKERAD BOCKAD</text>
<text x="319" y="95.2">SLÄTPLÅT</text>
<text x="605.5" y="95.4">UNDERTAKSSKIVA</text>
<text x="145.5" y="112.9">UNDERTAKSSKIVA</text>
<text x="526.6" y="132">VENTILATIONSKÅPA</text>
<text x="605.5" y="135">CONNECT</text>
<text x="605.5" y="140">AVSLUTNINGSLIST</text>
<text x="151.3" y="148.5">CONNECT AVSLUTNINGSLIST</text>
<text x="299.9" y="154.4">KYL/FRYSRUM</text>
<text x="84.3" y="164.2">VÄGGTYP ENL. PLAN</text>
<text x="383.5" y="227.5">PENDEL</text>
<text x="117.9" y="254.3">PENDEL</text>
<text x="159.6" y="253.5">UNDERTAKSSKIVA CLIPSAS MED</text>
<text x="159.6" y="258.4">CONNECT HYGIENE CLIP 20</text>
<text x="218.9" y="260.3" transform="rotate(-90 218.9 260.3)">140</text>
<text x="115.5" y="270.2" transform="rotate(-90 115.5 270.2)">100</text>
<text x="159.6" y="273.9">UNDERTAKSSKIVA</text>
<text x="382.7" y="276.8">CONNECT T24</text>
<text x="503.9" y="281.9">CONNECT AVSLUTNINGSLIST</text>
<text x="583.1" y="279.1">UNDERTAKSSKIVA</text>
<text x="279.7" y="283.3">PENDEL</text>
<text x="506.1" y="286.8">FÄSTS</text>
<text x="519.2" y="286.8">MOT PELARE MED</text>
<text x="495.2" y="291.6">LIVSMEDELSSÄKERT MONTAGELIM</text>
<text x="317.1" y="294.5">FIXIFORM KANT E</text>
<text x="149.8" y="310.2">CONNECT T24</text>
<text x="44.4" y="316.5">VENTILATIONSKÅPA</text>
<text x="135.6" y="317.8">VITLACKERAD BOCKAD</text>
<text x="135.6" y="322.7">SLÄTPLÅT</text>
<text x="515.9" y="325.4">GIPSINKLÄDD</text>
<text x="317.5" y="334.5">CONNECT T24</text>
<text x="523.7" y="330.3">PELARE</text>
</g>
<g font-size="3.5">
<text x="17.9" y="573.8" transform="rotate(-90 17.9 573.8)">2024-12-20 09:07:50</text>
<text x="798" y="572.3">1:2</text>
<text x="815.3" y="572.3">A1</text>
<text x="835.4" y="584.5" transform="rotate(-90 835.4 584.5)">FILNAMN: C:\Norconsult\Autodesk\Revit\1088371-Centralkök Robertsfors_centralfil-2024_matsta.rvt</text>
</g>
<text font-size="2.8" x="823.4" y="401.7" transform="rotate(-56 823.4 401.7)">N</text>
<g font-size="1.8">
<text x="731.9" y="299">SEKTION</text>
<text x="731.9" y="328.3">ORIENTERINGSFIGUR</text>
<text x="731.9" y="407.9">STATUS</text>
<text x="731.9" y="418">HANDLING</text>
<text x="731.9" y="428">DATUM</text>
<text x="766.2" y="428">GODKÄND AV</text>
<text x="815" y="428">ÄNDRINGS PM</text>
<text x="731.9" y="435.9">BESTÄLLARE</text>
<text x="731.9" y="476">PROJEKTNAMN</text>
<text x="731.9" y="486">OMRÅDE</text>
<text x="731.9" y="496">PROJEKTNUMMER</text>
<text x="765.8" y="496">ADRESS</text>
<text x="731.9" y="503.9">DIARIENUMMER</text>
<text x="765.8" y="503.9">FASTIGHET</text>
<text x="731.9" y="512">DISCIPLIN</text>
<text x="765.8" y="512">FÖRETAG</text>
<text x="731.9" y="519.9">UPPDRAGSNUMMER</text>
<text x="765.8" y="519.9">SKAPAD AV</text>
<text x="731.9" y="528">TELEFON</text>
<text x="765.8" y="528">KONTAKTPERSON</text>
<text x="731.9" y="535.9">BYGGNADSVERK</text>
<text x="765.8" y="535.9">PLUSHÖJD (RH 2000)</text>
<text x="731.9" y="544">VÅNINGSPLAN</text>
<text x="749" y="544">VÅNINGSDEL</text>
<text x="765.8" y="544">DELOMRÅDE</text>
<text x="731.9" y="551.9">SYSTEM</text>
<text x="731.9" y="560">SPECIFIKATION</text>
<text x="731.9" y="567.9">RITNINGSKATEGORI</text>
<text x="798" y="567.9">SKALA</text>
<text x="815" y="567.9">FORMAT</text>
<text x="731.9" y="576">DOKUMENTNUMMER</text>
<text x="815" y="576">ÄNDRING</text>
</g>
</svg>
